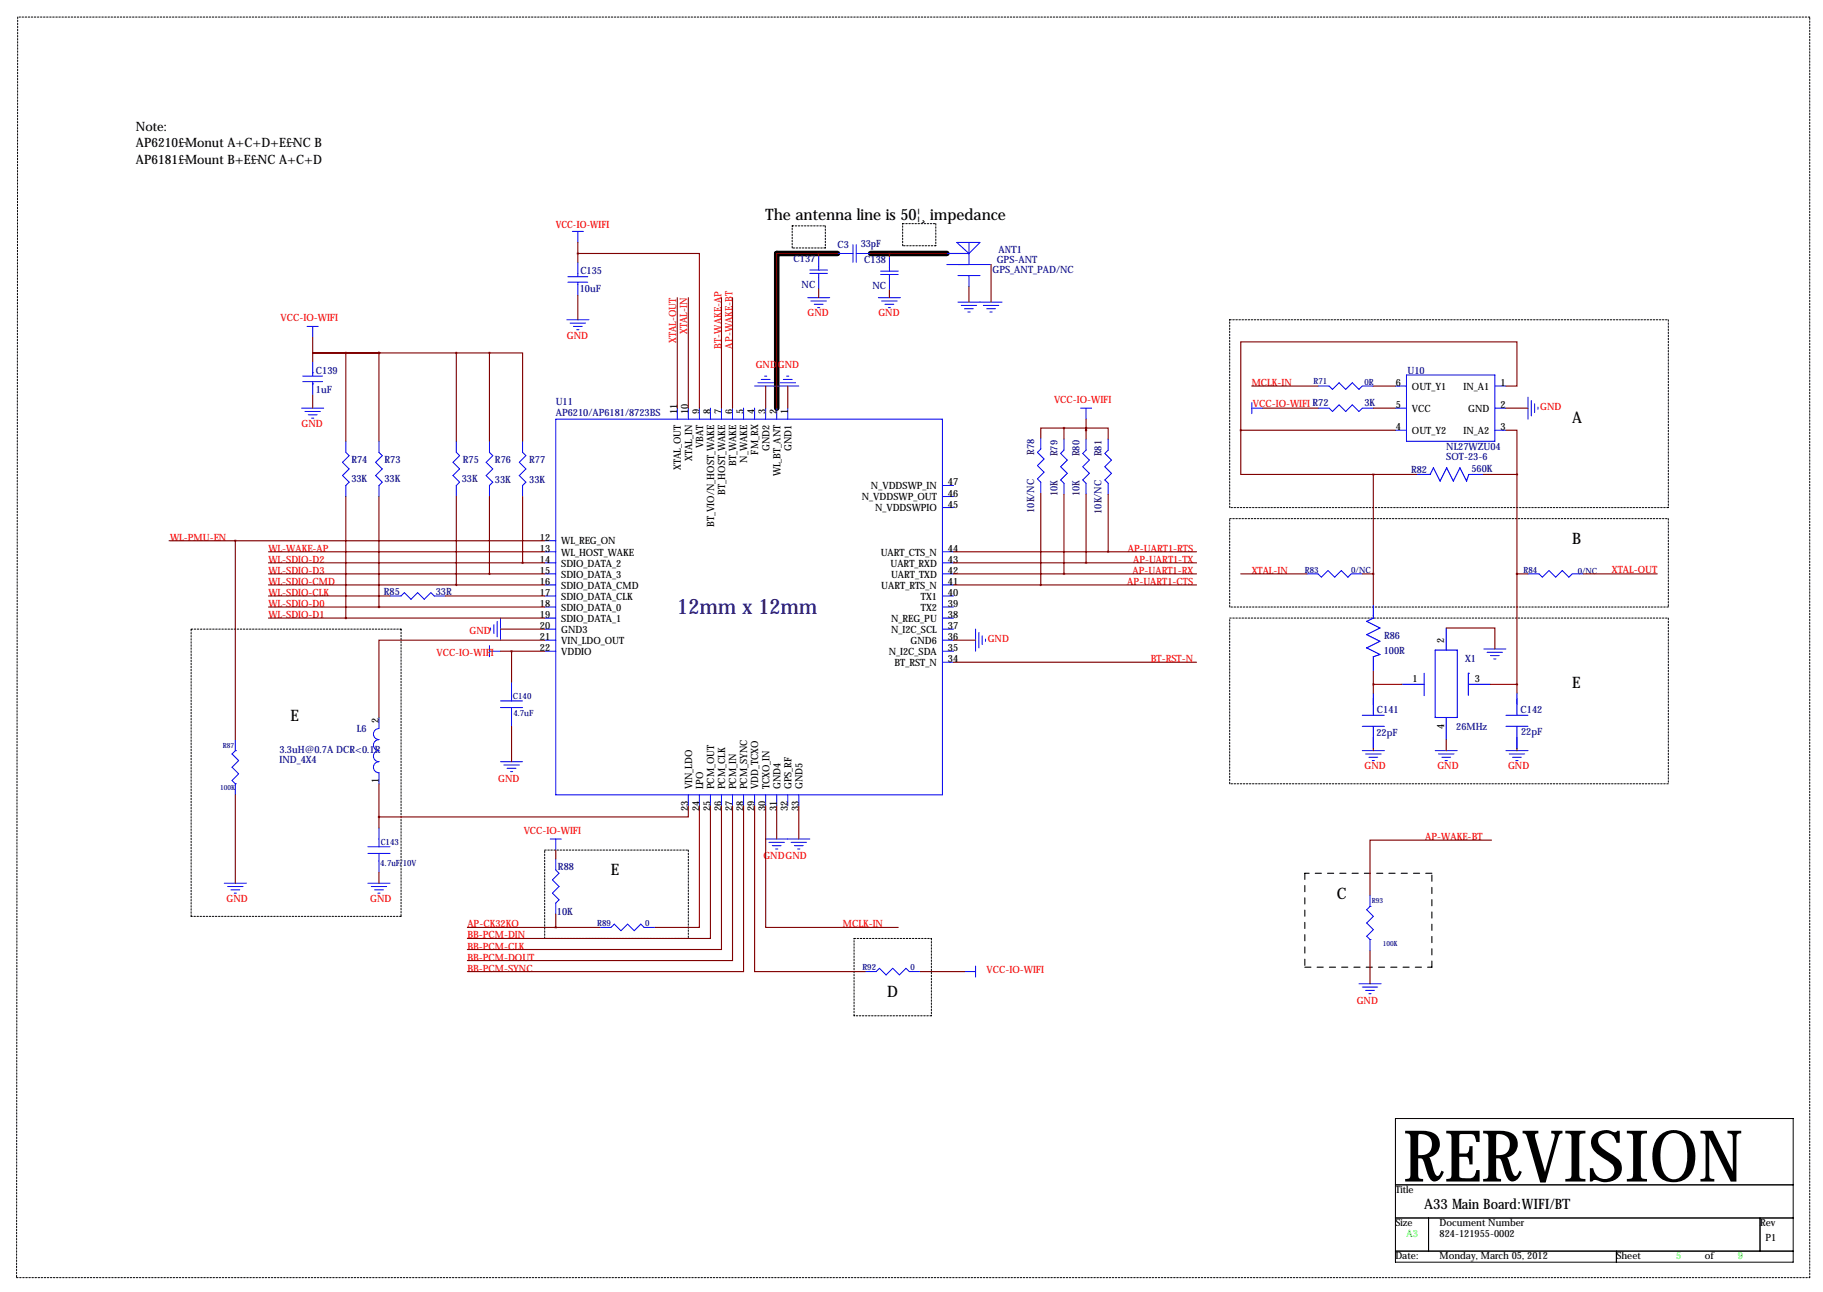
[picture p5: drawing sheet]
<svg xmlns="http://www.w3.org/2000/svg" width="419mm" height="297mm" viewBox="0 0 419 297" stroke-linecap="round" stroke-linejoin="round" font-family="sans-serif">
<g fill="none" stroke="#000" stroke-width=".23" stroke-dasharray=".4 .4">
<path d="M4.1 3.9l-.3 289.8M416.1 3.9h-412M182.1 57v-5.1M182.1 51.9h7.6M189.7 51.9v5.1M189.7 57h-7.6M207.5 56.5v-5.1M207.5 51.4h7.6M215.1 51.4v5.1M215.1 56.5h-7.6M282.7 73.5h100.8M383.5 73.5v43.2"/>
<path d="M282.7 116.7v-43.2M282.7 119.2h100.8M383.5 116.7h-100.8M383.5 119.2v20.4M282.7 139.6v-20.4M383.5 139.6h-100.8M43.9 144.6h48.3M92.2 144.6v66.1M282.7 142.1h100.8M383.5 142.1v38.1M125.2 195.4h33M158.2 195.4v20.4"/>
<path d="M282.7 180.2v-38.1M383.5 180.2h-100.8M43.9 210.7v-66.1M92.2 210.7h-48.3M125.2 215.8v-20.4M158.2 215.8h-33M196.3 215.8h17.8M214.1 215.8v17.7M196.3 233.5v-17.7M214.1 233.5h-17.8M3.8 293.7h412.3M416.1 293.7v-289.8"/>
</g>
<path d="M320.8 257.2h91.4v33h-91.4zM320.8 272.4h91.4M320.8 280h91.4M320.8 287.6h91.4M328.4 280v7.6M371.6 287.6v2.6M404.6 280v7.6" fill="none" stroke="#000" stroke-width=".23"/>
<path d="M192.5 58.3h-13.9v35.5M200.2 58.3h17.5" fill="none" stroke="#000" stroke-width="1.3"/>
<path d="M300 200.8v21.6M329.2 200.8h-29.2M300 222.4h29.2M329.2 222.4v-21.6" fill="none" stroke="#000" stroke-width=".25" stroke-dasharray="1.4 1.4"/>
<g fill="none" stroke="#00f" stroke-width=".23">
<path d="M131.6 53.2h2.5M132.8 53.2v2.5M188.2 58.8v3.3M192.5 58.3h3.6M196.1 56.2v4.1M196.8 56.2v4.1M196.8 58.3h3.4M204.5 59v3.3M220 55.7h5.3l-2.5 2.6zM222.8 55.7v5.1M70.6 75h2.6M71.9 75v2.6"/>
<path d="M130.3 73.5h5.1M130.6 63.6h4.5M130.6 64.9h4.5M131.1 74.3h3.5M131.8 75h2.1M132.6 75.8h.5M132.8 60.3v3.3M132.8 64.9v3M185.7 68.4h5.1M186.2 62.1h4M186.2 62.9h4M186.4 69.2h3.6"/>
<path d="M187.2 70h2M188 70.7h.5M188.2 62.9v3.5M201.9 68.4h5.1M202.4 62.3h4.1M202.4 63.1h4.1M202.7 69.2h3.5M203.5 70h2M204.2 70.7h.5M204.5 63.1v3.6M220.2 60.8h7.6M220.2 63.4h5.1"/>
<path d="M220.2 69.5h10.2M221 70.2h3.5M221.7 71h2.1M222.5 71.7h.5M222.8 63.4v2.5M226.1 70.2h3.5M226.8 71h2.1M227.6 71.7h.5M69.3 93.8h5.1M69.6 86.5h4.6M69.6 87.7h4.6M70.1 94.6h3.6"/>
<path d="M70.9 95.4h2M71.6 96.1h.5M71.9 88.3h.1M71.9 85.7h.1M71.9 83.2v3.3M71.9 87.7v3.1M127.8 96.4h88.9v86.3h-88.9zM155.7 93.8v2.6M158.2 93.8v2.6M160.8 93.8v2.6M163.3 93.8v2.6M165.9 93.8v2.6"/>
<path d="M168.4 93.8v2.6M170.9 93.8v2.6M173.5 88.8h10.1M173.5 93.8v2.6M174.2 88h3.6M175 87.2h2M175.8 86.5h.5M176 93.8v2.6M178.6 93.8v2.6M179.3 88h3.6M180.1 87.2h2M180.8 86.5h.6"/>
<path d="M181.1 93.8v2.6M248.4 93.8h2.6M249.7 93.8v2.6M287.8 93.8h2.5M287.8 92.6v2.5M303 88.8h2.6l.7 .7 1.5-1.5 1.6 1.5 1.5-1.5 1.5 1.5 .8-.7h2.5M303 93.8h2.6l.7 .8 1.5-1.5 1.6 1.5 1.5-1.5 1.5 1.5 .8-.8h2.5M320.8 98.9h2.5M320.8 88.8h2.5M320.8 93.8h2.5M323.3 86.2h20.4v15.3h-20.4zM343.7 98.9h2.5"/>
<path d="M343.7 88.8h2.5M343.7 93.8h2.5M351.3 91.3v5.1M352 92.1v3.5M352.8 92.8v2.1M353.6 93.6v.5M79.5 101.5v2.5l.8 .8-1.6 1.5 1.6 1.5-1.6 1.5 1.6 1.6-.8 .7v2.6M87.1 101.5v2.5l.8 .8-1.5 1.5 1.5 1.5-1.5 1.5 1.5 1.6-.8 .7v2.6M104.9 101.5v2.5l.8 .8-1.6 1.5 1.6 1.5-1.6 1.5 1.6 1.6-.8 .7v2.6M112.5 101.5v2.5l.8 .8-1.5 1.5 1.5 1.5-1.5 1.5 1.5 1.6-.8 .7v2.6M120.1 101.5v2.5l.8 .8-1.5 1.5 1.5 1.5-1.5 1.5 1.5 1.6-.8 .7v2.6M216.7 116.7h2.5"/>
<path d="M216.7 114.2h2.5M216.7 111.6h2.5M239.3 100.7v2.5l-.8 .8 1.5 1.5-1.5 1.5 1.5 1.6-1.5 1.5 .8 .8v2.5M244.6 101v2.5l-.8 .8 1.6 1.5-1.6 1.5 1.6 1.5-1.6 1.5 .8 .8v2.6M249.7 101v2.5l-.8 .8 1.5 1.5-1.5 1.5 1.5 1.5-1.5 1.5 .8 .8v2.6M254.8 101v2.5l-.8 .8 1.5 1.5-1.5 1.5 1.5 1.5-1.5 1.5 .8 .8v2.6M89.7 137h2.5l.8-.7 1.5 1.5 1.5-1.5 1.5 1.5 1.6-1.5 .7 .7h2.6M125.2 131.9h2.6M125.2 137h2.6M125.2 139.6h2.6M125.2 126.9h2.6M125.2 129.4h2.6"/>
<path d="M125.2 134.5h2.6M125.2 124.3h2.6M216.7 131.9h2.5M216.7 137h2.5M216.7 139.6h2.5M216.7 126.9h2.5M216.7 129.4h2.5M216.7 134.5h2.5M300.5 131.9h2.5l.8 .8 1.5-1.5 1.5 1.5 1.6-1.5 1.5 1.5 .7-.8h2.6M351.3 131.9h2.5l.8 .8 1.5-1.5 1.5 1.5 1.6-1.5 1.5 1.5 .7-.8h2.6M112.5 148.4v2.6M112.5 149.7h2.6"/>
<path d="M112.8 144.4v.5M113.5 143.6v2.1M114.3 142.9v3.5M115.1 142.1v5.1M117.6 156.8v4.3M125.2 144.6h2.6M125.2 149.7h2.6M125.2 142.1h2.6M125.2 147.2h2.6M216.7 144.6h2.5M216.7 149.7h2.5M216.7 142.1h2.5"/>
<path d="M216.7 147.2h2.5M216.7 152.3h2.5M224.3 144.6v5.1M225 145.4v3.6M225.8 146.2v2M226.6 146.9v.5M341.1 149.2h5.1M341.9 150h3.5M342.6 150.7h2.1M343.4 151.5h.5M54.1 172.6h.1M54.1 172.6l-.8 .7 1.6 1.6-1.6 1.5 1.6 1.5-1.6 1.5 .8 .8"/>
<path d="M54.1 170v2.6M87.1 165v2.5a1.27 1.27 0 0 0-1.2 1.3 1.27 1.27 0 0 0 1.2 1.2 1.27 1.27 0 0 0-1.2 1.3 1.27 1.27 0 0 0 1.2 1.3 1.27 1.27 0 0 0-1.2 1.2 1.27 1.27 0 0 0 1.2 1.3 1.27 1.27 0 0 0-1.2 1.3 1.27 1.27 0 0 0 1.2 1.3v2.5M115.1 161.1h5M115.1 162.7h5M115.1 175.1h5M115.8 175.9h3.6M116.6 176.6h2M117.3 177.4h.6M117.6 162.7v4.3M313.2 164.5h5.1M313.2 167h5.1M313.2 172.6h5.1"/>
<path d="M313.9 173.3h3.6M314.7 174.1h2M315.5 174.9h.5M329.9 172.6h5.1M330.7 173.3h3.6M331.5 174.1h2M332.2 174.9h.5M346.2 164.5h5.1M346.2 167h5.1M346.2 172.6h5.1M347 173.3h3.5M347.7 174.1h2.1"/>
<path d="M348.5 174.9h.5M54.1 180.2h.1M54.1 180.2v2.5M84.6 194.7h5.1M84.6 196.2h5.1M87.1 190.4v4.3M87.1 196.2v4.3M126.5 192.9h2.5M127.8 197.5v2.5l.7 .8-1.5 1.5 1.5 1.5-1.5 1.5 1.5 1.6-.7 .7v2.6M127.8 192.9v2.5M158.2 182.7v2.6M160.8 182.7v2.6"/>
<path d="M163.3 182.7v2.6M165.9 182.7v2.6M168.4 182.7v2.6M170.9 182.7v2.6M173.5 182.7v2.6M176 182.7v2.6M176 192.9h10.2M176.8 193.7h3.5M177.5 194.4h2.1M178.3 195.2h.5M178.6 182.7v2.6M181.1 182.7v2.6"/>
<path d="M181.9 193.7h3.5M182.6 194.4h2.1M183.4 195.2h.5M183.6 182.7v2.6M51.6 203.1h5M52.3 203.8h3.6M53.1 204.6h2M53.8 205.3h.6M84.6 203.1h5.1M85.3 203.8h3.6M86.1 204.6h2M86.9 205.3h.5"/>
<path d="M137.9 213.2h2.6l.7-.7 1.5 1.5 1.6-1.5 1.5 1.5 1.5-1.5 .8 .7h2.5M315 216h.1M315 208.4h.1M315 208.4l-.8 .8 1.5 1.5-1.5 1.5 1.5 1.5-1.5 1.6 .8 .7M315 205.9v2.5M315 216v2.6M198.9 223.4h2.5l.8-.8 1.5 1.5 1.5-1.5 1.6 1.5 1.5-1.5 .7 .8h2.6M221.7 223.4h2.6M224.3 222.1v2.5M312.4 226.2h5.1M313.2 226.9h3.5M313.9 227.7h2.1"/>
<path d="M314.7 228.5h.5"/>
</g>
<g fill="none" stroke="#00f" stroke-width=".25">
<path d="M217.7 58.3h5.1M217.7 60.8h5.1M325.7 109.1h3.1l.7-1.5 1.6 3 1.5-3 1.5 3 1.5-3 1.6 3 .5-1.5h3.3M315.7 139.1v3l-1.5 .8 3 1.5-3 1.5 3 1.5-3 1.6 3 1.5-1.5 .5v3.3M315.7 159.4v5.1M322.3 157.3h5.1M327.4 154.8v5.1M329.9 149.5h5.1v15.5h-5.1zM332.5 144.4v5.1M337.6 154.8h.1M337.6 154.7v5.2M337.6 157.3h5"/>
<path d="M348.7 159.4v5.1M315.7 167v5.1M332.5 165v5M348.7 167v5.1"/>
</g>
<g fill="none" stroke="#800000" stroke-width=".25">
<path d="M132.8 58.3h28v35.5M132.8 55.7v4.6M188.2 58.3h-9.6v35.5M188.2 58.3h4.3M188.2 58.3v.5M200.2 58.3h17.5M204.5 58.3v.7M71.9 77.6v3.5h15.2M132.8 67.9v5.6M155.7 68.4v25.4M158.2 68.4v25.4M165.9 68.4v25.4"/>
<path d="M168.4 68.4v25.4M188.2 66.4v2M204.5 66.7v1.7M222.8 65.9v3.6M227.8 60.8v8.7M71.9 90.8v3M79.5 81.1h-7.6v2.1M79.5 81.1h33M79.5 81.1v20.4M87.1 81.1h.1M87.1 81.1v20.4M104.9 81.1v20.4"/>
<path d="M112.5 81.1h7.6v20.4M112.5 81.1v20.4M176 88.8v5M181.1 88.8v5M244.6 98.4h-5.3v2.3M244.6 98.4v2.6M244.6 98.4h5.1M249.7 98.9v-.5h5.1v2.6M249.7 96.4v4.6M285.2 98.9v10.2h30.5M285.2 98.9h35.6M287.8 88.8h15.2"/>
<path d="M290.3 93.8h12.7M315.7 93.8h5.1M315.7 88.8h5.1M346.2 98.9h2.5v10.2M346.2 88.8h2.5v-10.2h-63.5v20.3M346.2 93.8h5.1M79.5 114.2v27.9M87.1 114.2v25.4M104.9 114.2v20.3M112.5 114.2v17.7M120.1 114.2v15.2M239.3 113.4v21.1"/>
<path d="M244.6 113.7v18.2M249.7 113.7v15.7M254.8 113.7v13.2M315.7 109.1v30M315.7 109.1h10M341 109.1h7.7M348.7 109.1v50.3M38.9 124.3h86.3M54.1 124.3v45.7M61.7 137h28M61.7 131.9h63.5M61.7 129.4h63.5"/>
<path d="M61.7 139.6h63.5M61.7 134.5h63.5M61.7 126.9h63.5M102.4 137h22.8M219.2 131.9h55.9M219.2 129.4h55.9M219.2 134.5h55.9M219.2 126.9h55.9M285.2 131.9h15.3M313.2 131.9h2.5M348.7 131.9h2.6M364 131.9h17"/>
<path d="M61.7 142.1h63.5M115.1 149.7h10.1M115.1 144.6h10.1M117.6 149.7v7.1M125.2 147.2h-38.1v17.8M219.2 152.3h55.9M219.2 147.2h5.1M315.7 154.3v5.1M315.7 157.3h6.6M332.5 144.4h11.2v4.8M342.6 157.3h6.1M117.6 167v8.1"/>
<path d="M315.7 172.1v.5M332.5 170v2.6M348.7 172.1v.5M54.1 182.7v20.4M87.1 180.2v10.2M127.8 195.4v2.1M158.2 185.3v2.5h-71.1M160.8 185.3v27.9h-10.2M163.3 185.3v30.5h-55.9M165.9 185.3v33h-58.5M168.4 185.3v35.5h-61M170.9 185.3v38.1h-63.5"/>
<path d="M173.5 185.3v38.1h25.4M176 185.3v27.9h30.5M178.6 185.3v7.6M183.6 185.3v7.6M342.9 193.2h-27.9v12.7M87.1 200.5v2.6M107.4 213.2h30.5M127.8 210.2v3M315 218.6v7.6M211.6 223.4h10.1"/>
</g>
<path d="M120.1 129.4a.05 .05 0 0 0 .1 0 .05 .05 0 0 0-.1 0zM348.7 157.3a.05 .05 0 0 0 .1 0 .05 .05 0 0 0-.1 0zM285.2 98.9a.05 .05 0 0 0 .1 0 .05 .05 0 0 0-.1 0zM132.8 58.3a.05 .05 0 0 0 .1 0 .05 .05 0 0 0-.1 0zM254.7 126.9a.05 .05 0 0 0 .1 0 .05 .05 0 0 0-.1 0zM127.7 213.2a.05 .05 0 0 0 .1 0 .05 .05 0 0 0-.1 0zM239.2 134.5a.05 .05 0 0 0 .1 0 .05 .05 0 0 0-.1 0zM348.7 109.1a.05 .05 0 0 0 .1 0 .05 .05 0 0 0-.1 0zM348.7 131.9a.05 .05 0 0 0 .1 0 .05 .05 0 0 0-.1 0z" fill="#800000" stroke="#800000" stroke-width=".51"/>
<text font-size="16.5" x="322.6" y="271.6">RERVISION</text>
<text font-size="4.9" fill="#000080" x="155.7" y="141.1">12mm x 12mm</text>
<g font-size="3.6">
<text x="176" y="50.7">The antenna line is 50¦¸ impedance</text>
<text x="361.4" y="97.1">A</text>
<text x="361.4" y="125.1">B</text>
<text x="361.4" y="158.1">E</text>
<text x="66.8" y="165.7">E</text>
<text x="140.5" y="201.3">E</text>
<text x="307.3" y="206.6">C</text>
<text x="204" y="229.2">D</text>
</g>
<text font-size="3.3" x="327.4" y="278">A33 Main Board:WIFI/BT</text>
<g font-size="3">
<text x="31.2" y="30.1">Note:</text>
<text x="31.2" y="33.8">AP6210£¬Monut A+C+D+E£¬NC B</text>
<text x="31.2" y="37.6">AP6181£¬Mount B+E£¬NC A+C+D</text>
</g>
<g font-size="2.3" fill="#f00">
<text x="127.8" y="52.4">VCC-IO-WIFI</text>
<text x="64.5" y="73.8">VCC-IO-WIFI</text>
<text x="130.3" y="77.8">GND</text>
<text x="158" y="76.7" transform="rotate(-90 158 76.7)">XTAL-IN</text>
<text x="185.7" y="72.8">GND</text>
<text x="201.9" y="72.8">GND</text>
<text x="155.4" y="78.8" transform="rotate(-90 155.4 78.8)">XTAL-OUT</text>
<text x="165.9" y="80.1" transform="rotate(-90 165.9 80.1)">BT-WAKE-AP</text>
<text x="168.4" y="80.1" transform="rotate(-90 168.4 80.1)">AP-WAKE-BT</text>
<text x="173.7" y="84.7">GND</text>
<text x="178.8" y="84.7">GND</text>
<text x="287.8" y="88.8">MCLK-IN</text>
<text x="242.3" y="92.6">VCC-IO-WIFI</text>
<text x="288" y="93.6">VCC-IO-WIFI R72</text>
<text x="354.1" y="94.3">GND</text>
<text x="69.3" y="98.2">GND</text>
<text x="39.1" y="124.3">WL-PMU-EN</text>
<text x="61.7" y="131.9">WL-SDIO-D3</text>
<text x="61.7" y="129.4">WL-SDIO-D2</text>
<text x="61.7" y="126.9">WL-WAKE-AP</text>
<text x="259.3" y="126.9">AP-UART1-RTS</text>
<text x="260.4" y="131.9">AP-UART1-RX</text>
<text x="260.5" y="129.4">AP-UART1-TX</text>
<text x="287.8" y="131.9">XTAL-IN</text>
<text x="370.6" y="131.7">XTAL-OUT</text>
<text x="61.7" y="134.5">WL-SDIO-CMD</text>
<text x="61.7" y="137">WL-SDIO-CLK</text>
<text x="259.2" y="134.5">AP-UART1-CTS</text>
<text x="61.7" y="142.1">WL-SDIO-D1</text>
<text x="61.7" y="139.6">WL-SDIO-D0</text>
<text x="107.9" y="145.7">GND</text>
<text x="227.1" y="147.7">GND</text>
<text x="100.3" y="150.7">VCC-IO-WIFI</text>
<text x="264.6" y="152.3">BT-RST-N</text>
<text x="114.6" y="179.7">GND</text>
<text x="313.7" y="176.9">GND</text>
<text x="330.5" y="176.9">GND</text>
<text x="346.7" y="176.9">GND</text>
<text x="120.4" y="191.6">VCC-IO-WIFI</text>
<text x="175.5" y="197.5">GNDGND</text>
<text x="327.7" y="193.2">AP-WAKE-BT</text>
<text x="52.1" y="207.4">GND</text>
<text x="85.1" y="207.4">GND</text>
<text x="107.4" y="215.8">BB-PCM-DIN</text>
<text x="107.4" y="213.2">AP-CK32KO</text>
<text x="193.8" y="213.2">MCLK-IN</text>
<text x="107.4" y="220.8">BB-PCM-DOUT</text>
<text x="107.4" y="218.3">BB-PCM-CLK</text>
<text x="107.4" y="223.4">BB-PCM-SYNC</text>
<text x="226.8" y="223.6">VCC-IO-WIFI</text>
<text x="311.9" y="230.7">GND</text>
</g>
<g font-size="2.3" fill="#000080">
<text x="192.5" y="56.9">C3</text>
<text x="197.9" y="56.8">33pF</text>
<text x="229.5" y="58.3">ANT1</text>
<text x="133.4" y="63">C135</text>
<text x="182.4" y="60.3">C137</text>
<text x="198.7" y="60.6">C138</text>
<text x="228.2" y="62.9">GPS_ANT_PAD/NC</text>
<text x="229.1" y="60.6">GPS-ANT</text>
<text x="133.3" y="67.1">10uF</text>
<text x="184.3" y="66.2">NC</text>
<text x="200.5" y="66.4">NC</text>
<text x="72.6" y="85.9">C139</text>
<text x="323.6" y="86">U10</text>
<text x="72.6" y="90.3">1uF</text>
<text x="127.8" y="93.1">U11</text>
<text x="127.8" y="95.6">AP6210/AP6181/8723BS</text>
<text x="313.7" y="93.3">3K</text>
<text x="80.8" y="106.5">R74</text>
<text x="88.4" y="106.5">R73</text>
<text x="106.4" y="106.5">R75</text>
<text x="113.8" y="106.5">R76</text>
<text x="121.7" y="106.5">R77</text>
<text x="237.7" y="104.6" transform="rotate(-90 237.7 104.6)">R78</text>
<text x="243.1" y="104.9" transform="rotate(-90 243.1 104.9)">R79</text>
<text x="248.2" y="104.9" transform="rotate(-90 248.2 104.9)">R80</text>
<text x="253.2" y="104.9" transform="rotate(-90 253.2 104.9)">R81</text>
<text x="332.5" y="103.5">NL27WZU04</text>
<text x="332.5" y="105.8">SOT-23-6</text>
<text x="80.8" y="110.9">33K</text>
<text x="88.4" y="110.9">33K</text>
<text x="106.2" y="110.9">33K</text>
<text x="113.8" y="111.1">33K</text>
<text x="121.7" y="111.1">33K</text>
<text x="324.4" y="108.8">R82</text>
<text x="338.3" y="108.5">560K</text>
<text x="237.7" y="117.9" transform="rotate(-90 237.7 117.9)">10K/NC</text>
<text x="243.1" y="114" transform="rotate(-90 243.1 114)">10K</text>
<text x="248.2" y="114" transform="rotate(-90 248.2 114)">10K</text>
<text x="253.2" y="118.1" transform="rotate(-90 253.2 118.1)">10K/NC</text>
<text x="88.3" y="136.7">R85</text>
<text x="100.2" y="136.7">33R</text>
<text x="318.2" y="146.9">R86</text>
<text x="318.1" y="150.4">100R</text>
<text x="336.8" y="152.3">X1</text>
<text x="316.6" y="163.9">C141</text>
<text x="334.8" y="167.9">26MHz</text>
<text x="349.6" y="163.9">C142</text>
<text x="64.3" y="173.1">3.3uH@0.7A DCR&lt;0.1R</text>
<text x="82" y="168.3">L6</text>
<text x="316.4" y="169.2">22pF</text>
<text x="349.7" y="169">22pF</text>
<text x="64.3" y="175.4">IND_4X4</text>
<text x="128.3" y="199.9">R88</text>
<text x="128" y="210.4">10K</text>
</g>
<g font-size="2.3">
<text x="320.9" y="88.8">6</text>
<text x="324.6" y="89.6">OUT_Y1</text>
<text x="336.5" y="89.6">IN_A1</text>
<text x="344.9" y="88.8">1</text>
<text x="155.7" y="95.1" transform="rotate(-90 155.7 95.1)">11</text>
<text x="158.2" y="95.1" transform="rotate(-90 158.2 95.1)">10</text>
<text x="160.8" y="95.1" transform="rotate(-90 160.8 95.1)">9</text>
<text x="163.3" y="95.1" transform="rotate(-90 163.3 95.1)">8</text>
<text x="165.9" y="95.1" transform="rotate(-90 165.9 95.1)">7</text>
<text x="168.4" y="95.1" transform="rotate(-90 168.4 95.1)">6</text>
<text x="170.9" y="95.1" transform="rotate(-90 170.9 95.1)">5</text>
<text x="173.5" y="95.1" transform="rotate(-90 173.5 95.1)">4</text>
<text x="176" y="95.1" transform="rotate(-90 176 95.1)">3</text>
<text x="178.6" y="95.1" transform="rotate(-90 178.6 95.1)">2</text>
<text x="181.1" y="95.1" transform="rotate(-90 181.1 95.1)">1</text>
<text x="320.9" y="93.8">5</text>
<text x="324.6" y="94.7">VCC</text>
<text x="337.5" y="94.7">GND</text>
<text x="344.9" y="93.8">2</text>
<text x="320.9" y="98.9">4</text>
<text x="324.6" y="99.8">OUT_Y2</text>
<text x="336.5" y="99.8">IN_A2</text>
<text x="344.9" y="98.9">3</text>
<text x="159.1" y="105.9" transform="rotate(-90 159.1 105.9)">XTAL_IN</text>
<text x="161.6" y="103.1" transform="rotate(-90 161.6 103.1)">VBAT</text>
<text x="169.3" y="107.1" transform="rotate(-90 169.3 107.1)">BT_WAKE</text>
<text x="171.8" y="106.3" transform="rotate(-90 171.8 106.3)">N_WAKE</text>
<text x="174.3" y="104.5" transform="rotate(-90 174.3 104.5)">FM_RX</text>
<text x="176.9" y="103.7" transform="rotate(-90 176.9 103.7)">GND2</text>
<text x="182" y="103.7" transform="rotate(-90 182 103.7)">GND1</text>
<text x="156.6" y="108.1" transform="rotate(-90 156.6 108.1)">XTAL_OUT</text>
<text x="166.7" y="113.7" transform="rotate(-90 166.7 113.7)">BT_HOST_WAKE</text>
<text x="179.4" y="109.5" transform="rotate(-90 179.4 109.5)">WL_BT_ANT</text>
<text x="200.2" y="112.5">N_VDDSWP_IN</text>
<text x="217.9" y="111.6">47</text>
<text x="198.1" y="115">N_VDDSWP_OUT</text>
<text x="201.2" y="117.6">N_VDDSWPIO</text>
<text x="217.9" y="116.7">45</text>
<text x="217.9" y="114.2">46</text>
<text x="124.1" y="124.3">12</text>
<text x="129" y="125.2">WL_REG_ON</text>
<text x="164.2" y="121.1" transform="rotate(-90 164.2 121.1)">BT_VIO/N_HOST_WAKE</text>
<text x="124.1" y="126.9">13</text>
<text x="124.1" y="129.4">14</text>
<text x="124.1" y="131.9">15</text>
<text x="129" y="127.7">WL_HOST_WAKE</text>
<text x="129" y="130.3">SDIO_DATA_2</text>
<text x="202.5" y="127.7">UART_CTS_N</text>
<text x="204.7" y="130.3">UART_RXD</text>
<text x="217.9" y="131.9">42</text>
<text x="217.9" y="129.4">43</text>
<text x="217.9" y="126.9">44</text>
<text x="124.1" y="137">17</text>
<text x="124.1" y="134.5">16</text>
<text x="129" y="137.9">SDIO_DATA_CLK</text>
<text x="129" y="135.3">SDIO_DATA_CMD</text>
<text x="129" y="132.8">SDIO_DATA_3</text>
<text x="202.6" y="135.3">UART_RTS_N</text>
<text x="204.8" y="132.8">UART_TXD</text>
<text x="211.7" y="137.9">TX1</text>
<text x="217.9" y="137">40</text>
<text x="217.9" y="134.5">41</text>
<text x="124.1" y="139.6">18</text>
<text x="124.1" y="142.1">19</text>
<text x="129" y="140.4">SDIO_DATA_0</text>
<text x="129" y="143">SDIO_DATA_1</text>
<text x="204.8" y="143">N_REG_PU</text>
<text x="211.7" y="140.4">TX2</text>
<text x="217.9" y="139.6">39</text>
<text x="217.9" y="142.1">38</text>
<text x="124.1" y="149.7">22</text>
<text x="124.1" y="144.6">20</text>
<text x="124.1" y="147.2">21</text>
<text x="129" y="145.5">GND3</text>
<text x="129" y="148">VIN_LDO_OUT</text>
<text x="204.9" y="145.5">N_I2C_SCL</text>
<text x="209.3" y="148">GND6</text>
<text x="217.9" y="144.6">37</text>
<text x="217.9" y="149.7">35</text>
<text x="217.9" y="147.2">36</text>
<text x="332" y="147.9" transform="rotate(-90 332 147.9)">2</text>
<text x="129" y="150.6">VDDIO</text>
<text x="204.3" y="150.6">N_I2C_SDA</text>
<text x="205.6" y="153.1">BT_RST_N</text>
<text x="217.9" y="152.3">34</text>
<text x="324.7" y="156.8">1</text>
<text x="339.1" y="156.8">3</text>
<text x="87.1" y="166.2" transform="rotate(-90 87.1 166.2)">2</text>
<text x="332" y="167.7" transform="rotate(-90 332 167.7)">4</text>
<text x="87.1" y="180.1" transform="rotate(-90 87.1 180.1)">1</text>
<text x="159.1" y="181.5" transform="rotate(-90 159.1 181.5)">VIN_LDO</text>
<text x="161.6" y="181.5" transform="rotate(-90 161.6 181.5)">LPO</text>
<text x="164.2" y="181.5" transform="rotate(-90 164.2 181.5)">PCM_OUT</text>
<text x="166.7" y="181.5" transform="rotate(-90 166.7 181.5)">PCM_CLK</text>
<text x="169.3" y="181.5" transform="rotate(-90 169.3 181.5)">PCM_IN</text>
<text x="171.8" y="181.5" transform="rotate(-90 171.8 181.5)">PCM_SYNC</text>
<text x="174.3" y="181.5" transform="rotate(-90 174.3 181.5)">VDD_TCXO</text>
<text x="176.9" y="181.5" transform="rotate(-90 176.9 181.5)">TCXO_IN</text>
<text x="179.4" y="181.5" transform="rotate(-90 179.4 181.5)">GND4</text>
<text x="182" y="181.5" transform="rotate(-90 182 181.5)">GPS_RF</text>
<text x="184.5" y="181.5" transform="rotate(-90 184.5 181.5)">GND5</text>
<text x="158.2" y="186.4" transform="rotate(-90 158.2 186.4)">23</text>
<text x="160.8" y="186.4" transform="rotate(-90 160.8 186.4)">24</text>
<text x="163.3" y="186.4" transform="rotate(-90 163.3 186.4)">25</text>
<text x="165.9" y="186.4" transform="rotate(-90 165.9 186.4)">26</text>
<text x="168.4" y="186.4" transform="rotate(-90 168.4 186.4)">27</text>
<text x="170.9" y="186.4" transform="rotate(-90 170.9 186.4)">28</text>
<text x="173.5" y="186.4" transform="rotate(-90 173.5 186.4)">29</text>
<text x="176" y="186.4" transform="rotate(-90 176 186.4)">30</text>
<text x="178.6" y="186.4" transform="rotate(-90 178.6 186.4)">31</text>
<text x="181.1" y="186.4" transform="rotate(-90 181.1 186.4)">32</text>
<text x="183.6" y="186.4" transform="rotate(-90 183.6 186.4)">33</text>
<text x="320.8" y="274.2">Title</text>
<text x="320.8" y="281.8">Size</text>
<text x="331" y="281.8">Document Number</text>
<text x="404.6" y="281.8">Rev</text>
<text x="331" y="284.3">824-121955-0002</text>
<text x="405.9" y="285.4">P1</text>
<text x="320.8" y="289.4">Date:</text>
<text x="331" y="289.4">Monday, March 05, 2012</text>
<text x="371.6" y="289.4">Sheet</text>
<text x="391.9" y="289.4">of</text>
</g>
<g font-size="2.3" fill="#0f0">
<text x="323.3" y="284.3">A3</text>
<text x="385.3" y="289.4">5</text>
<text x="399.5" y="289.4">9</text>
</g>
<g font-size="2" fill="#000080">
<text x="302" y="88.3">R71</text>
<text x="313.7" y="88.5">0R</text>
<text x="300" y="131.7">R83</text>
<text x="310.6" y="131.7">0/NC</text>
<text x="350.3" y="131.7">R84</text>
<text x="362.7" y="131.9">0/NC</text>
<text x="117.9" y="160.6">C140</text>
<text x="118.1" y="164.7">4.7uF</text>
<text x="87.5" y="194.2">C143</text>
<text x="87.4" y="199">4.7uF/10V</text>
<text x="137.3" y="212.9">R89</text>
<text x="148.3" y="212.9">0</text>
<text x="198.3" y="223.1">R92</text>
<text x="209.3" y="223.1">0</text>
</g>
<g font-size="1.6" fill="#000080">
<text x="51.2" y="172">R87</text>
<text x="50.6" y="181.7">100K</text>
<text x="315.4" y="207.5">R93</text>
<text x="317.9" y="217.4">100K</text>
</g>
</svg>
